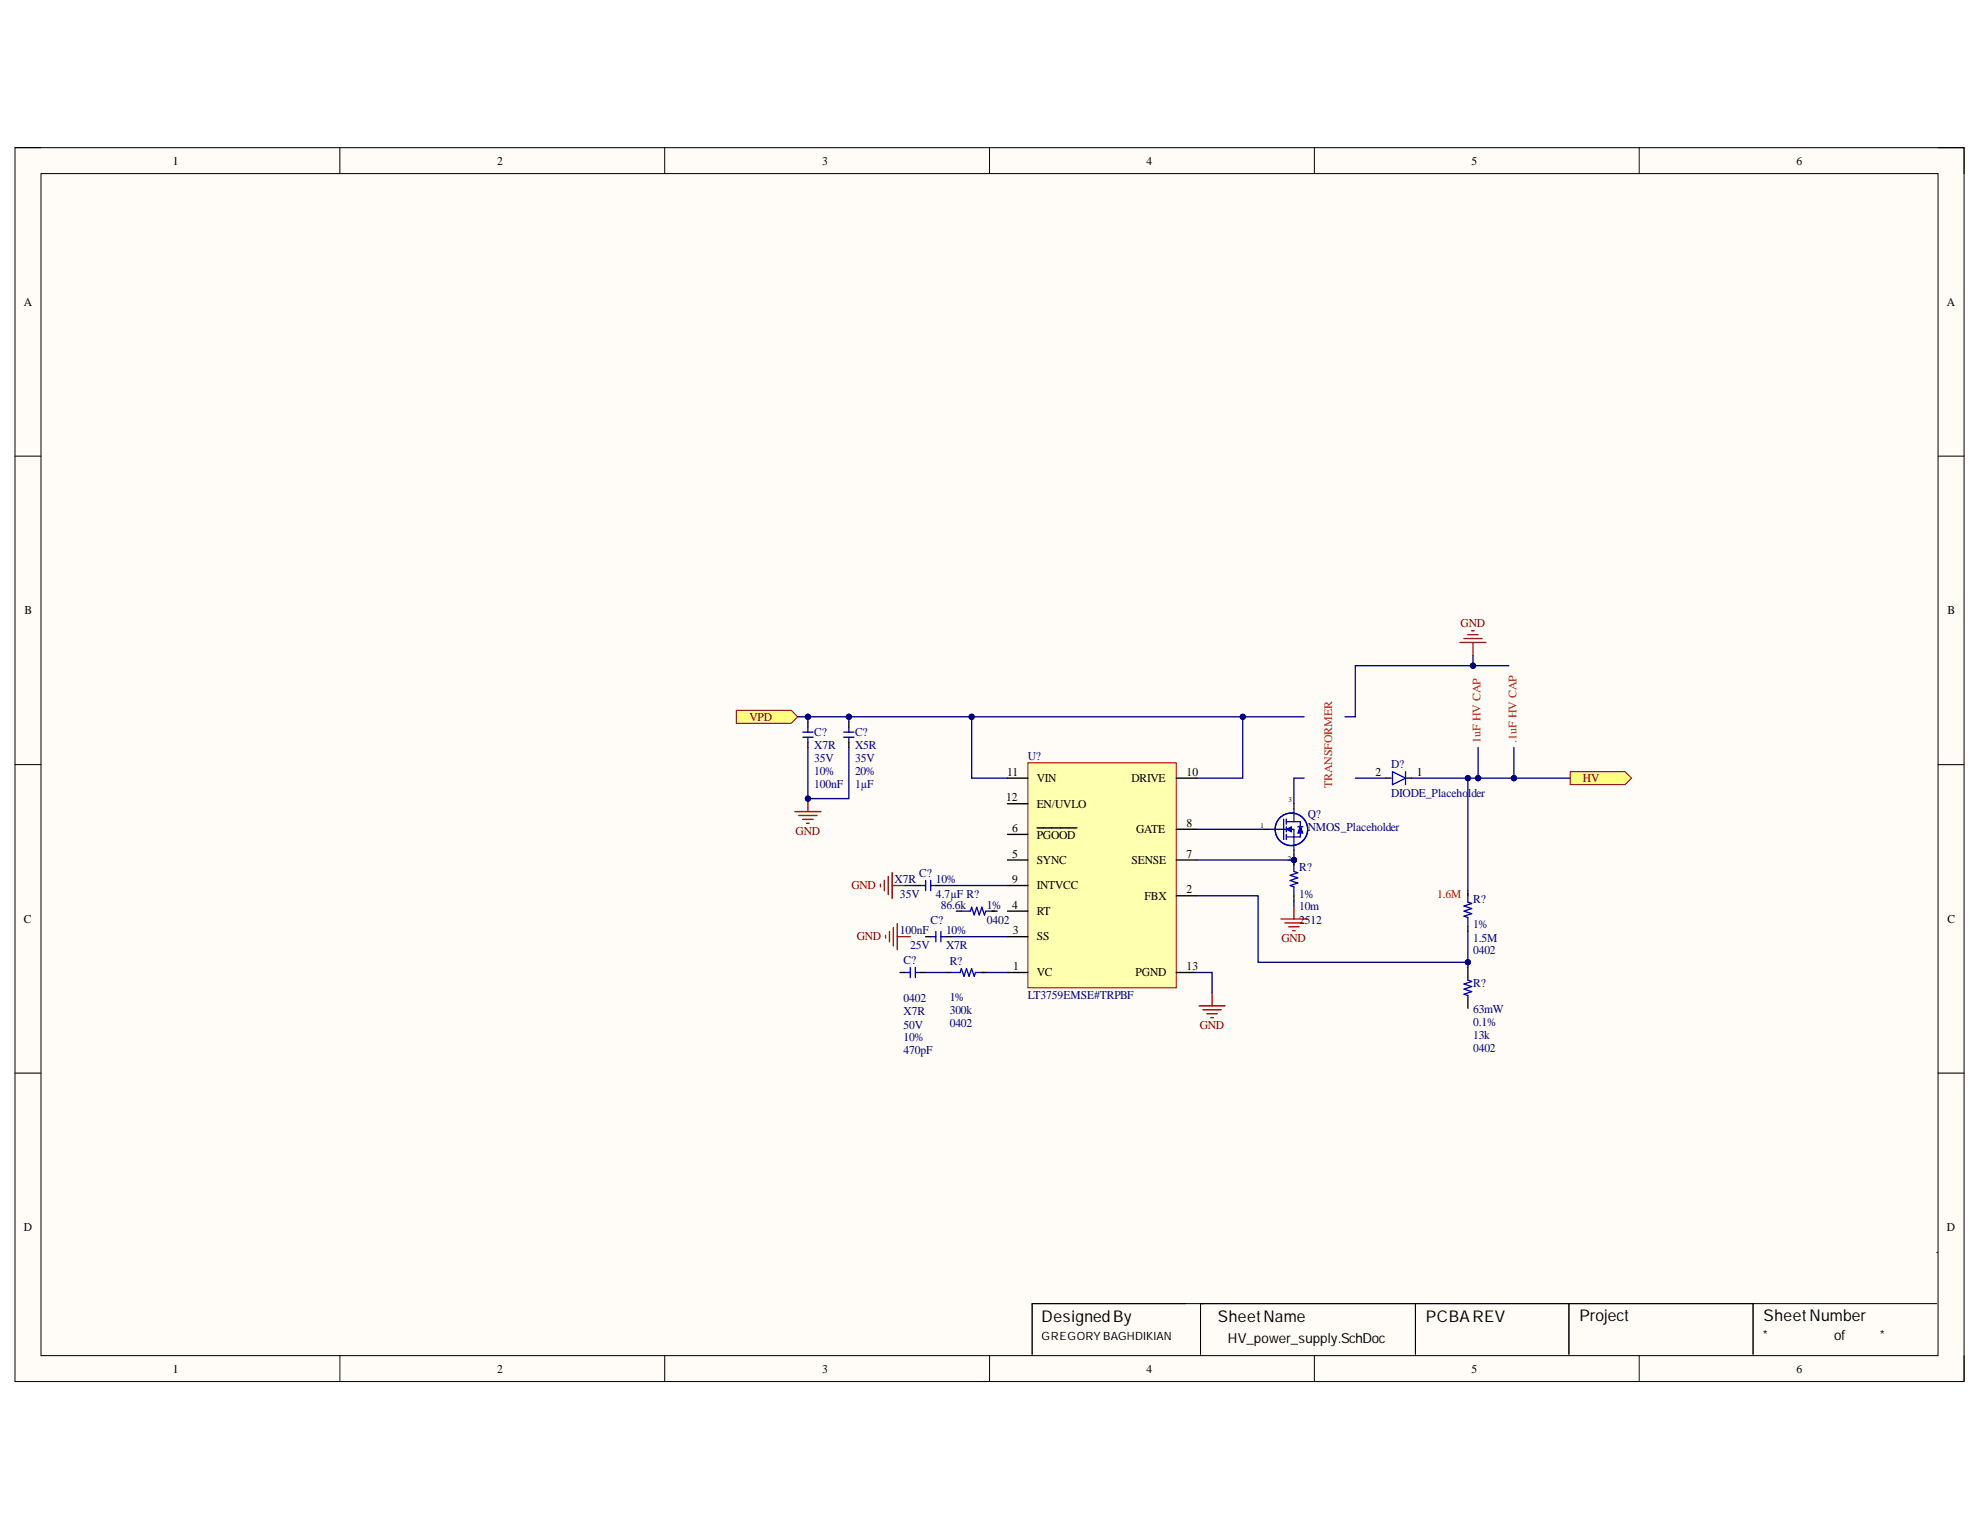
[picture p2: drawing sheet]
<svg xmlns="http://www.w3.org/2000/svg" width="279mm" height="216mm" viewBox="0 0 279 216" stroke-linecap="round" stroke-linejoin="round" font-family="sans-serif">
<path d="M2.1 20.8h275.1v174.2h-275.1z" fill-rule="evenodd" fill="#fffcf8"/>
<path d="M2.1 20.8h275.1v174.2h-275.1z" fill="none" stroke="#000" stroke-width=".14"/>
<path d="M5.8 24.5h267.7v166.8h-267.7z" fill-rule="evenodd" fill="#fffcf8"/>
<g fill="none" stroke="#000" stroke-width=".14">
<path d="M2.1 20.8h3.7M5.8 24.5h267.7v166.8h-267.7zM48 20.8v3.7M93.8 20.8v3.7M139.6 20.8v3.7M185.5 20.8v3.7M231.3 20.8v3.7M273.5 20.8h3.7v3.7M2.1 64.4h3.7M273.5 64.4h3.7M2.1 107.9h3.7M273.5 107.9h3.7"/>
<path d="M2.1 151.4h3.7M273.5 151.4h3.7M273.3 176.7h.1M48 191.3v3.7M93.8 191.3v3.7M139.6 191.3v3.7M169.4 184v7.1M185.5 191.3v3.7M199.7 184v7.1M221.4 184v7.1M231.3 191.3v3.7M247.4 184v7.1"/>
<path d="M273.3 184h-127.7v7.1M277.2 191.3v3.7"/>
</g>
<path d="M145 107.6h21v31.8h-21z" fill-rule="evenodd" fill="#ffffb0"/>
<path d="M145 107.6h21v31.8h-21z" fill="none" stroke="#800000" stroke-width=".14"/>
<g fill="none" stroke="#000" stroke-width=".19">
<path d="M142.2 113.4h2.8M142.2 109.8h2.8M142.2 117.7h2.8M146.3 116.8h5.7M166 109.8h2.9M166 117h2.9M127 137.2h.7M129.9 137.2h.7M130.6 132.2h.7M133.5 137.2h.7M133.5 132.2h.7M134.9 128.6h.8"/>
<path d="M138.5 137.2h.8M140 128.6h.7M142.2 125h2.8M142.2 137.2h2.8M142.2 128.6h2.8M142.2 132.2h2.8M142.2 121.4h2.8M166 137.2h2.9M166 126.4h2.9M166 121.4h2.9"/>
</g>
<path d="M127.7 137.2h.7M128.4 136.5v1.4M129.2 137.2h.7M129.2 136.5v1.4M131.3 132.2h.8M132.1 131.5v1.4M132.8 132.2h.7M132.8 131.5v1.4" fill="none" stroke="#0000bf" stroke-width=".19"/>
<path d="M125 132v.4M125.5 131.4v1.5M126.1 130.9v2.6M126.6 130.3v3.7M126.6 132.2h1.8" fill="none" stroke="#800000" stroke-width=".19"/>
<path d="M134.2 137.2h1.3l.2-.5 .3 1.1 .4-1.1 .3 1.1 .4-1.1 .4 1.1 .1-.6h1.3M135.7 128.6h1.2l.2-.6 .4 1.1 .3-1.1 .4 1.1 .3-1.1 .4 1.1 .2-.5h1.3" fill="none" stroke="#0000b4" stroke-width=".19"/>
<path d="M182.6 121.7v1.3l.5 .2-1.1 .3 1.1 .4-1.1 .3 1.1 .4-1.1 .4 .6 .1v1.3" fill="none" stroke="#0000b4" stroke-width=".18"/>
<path d="M182.6 126.4v.7" fill="none" stroke="#000" stroke-width=".18"/>
<path d="M181.1 115.6v2.9M181.5 117h1.1v2.9M181.5 115.9h2v2.2h-2M182.6 114.1v1.8M183.1 116.7h.7" fill="none" stroke="#0000bf" stroke-width=".18"/>
<path d="M181.5 117l.7-.3v.7z" fill-rule="evenodd" fill="#0000bf"/>
<path d="M181.5 117l.7-.3v.7z" fill="none" stroke="#0000bf" stroke-width=".14"/>
<g fill="none" stroke="#0000bf" stroke-width=".18">
<path d="M179 117h2.5M181.5 115.6v.7M181.5 116.7v.7M181.5 117.7v.8"/>
<circle cx="182.2" cy="117" r="2.3"/>
</g>
<path d="M183.5 116.5l.3 1.1h-.7z" fill="#0000bf"/>
<path d="M183.5 116.5l.3 1.1h-.7z" fill="none" stroke="#0000bf" stroke-width=".14"/>
<path d="M178.3 117h.7M182.6 113.4v.7M182.6 119.9v.7" fill="none" stroke="#000" stroke-width=".18"/>
<path d="M180.8 129.7h3.6M181.3 130.2h2.6M181.9 130.8h1.4M182.4 131.3h.4M182.6 127.9v1.8" fill="none" stroke="#800000" stroke-width=".18"/>
<path d="M103.9 100.2h7.7l1 .9-1 1h-7.7z" fill-rule="evenodd" fill="#ffff80"/>
<path d="M103.9 100.2h7.7l1 .9-1 1h-7.7z" fill="none" stroke="#800000" stroke-width=".14"/>
<path d="M113.3 104h1.4M113.3 103.3h1.4M114 102.6v.7M114 104v.8M119.1 104h1.4M119.1 103.3h1.4M119.8 102.6v.7M119.8 104v.8M129.9 125h.7M130.6 124.2v1.5M131.3 125h.8M131.3 124.2v1.5" fill="none" stroke="#0000bf" stroke-width=".19"/>
<path d="M114 101.9v.7M114 104.8v.7M119.8 101.9v.7M119.8 104.8v.7M129.2 125h.7M132.1 125h.7" fill="none" stroke="#000" stroke-width=".19"/>
<path d="M112.2 114.5h3.6M112.7 115.1h2.6M113.3 115.6h1.4M113.8 116.2h.4M114 112.7v1.8M124.2 124.8v.3M124.8 124.2v1.5M125.3 123.7v2.5M125.9 123.1v3.7M125.9 125h1.8" fill="none" stroke="#800000" stroke-width=".19"/>
<circle cx="114" cy="112.7" r=".37" fill="#000080"/>
<circle cx="114" cy="112.7" r=".37" fill="none" stroke="#000080" stroke-width=".14"/>
<path d="M195.6 109.8h.7M198.5 109.8h.7M207.1 125.7v.7M207.1 130.7v.8M207.1 136.5v1.4" fill="none" stroke="#000" stroke-width=".18"/>
<path d="M196.5 108.9l1.8 .9-1.8 .9zM198.3 108.9v1.8" fill="none" stroke="#0000bf" stroke-width=".18"/>
<path d="M207.1 137.9v.4l.6 .2-1.1 .4 1.1 .3-1.1 .4 1.1 .3M207.1 126v1.3l.6 .2-1.1 .4 1.1 .3-1.1 .4 1.1 .3-1.1 .4 .5 .2v1.2" fill="none" stroke="#0000b4" stroke-width=".18"/>
<path d="M169.2 141.9h3.7M169.8 142.5h2.5M170.3 143h1.5M170.9 143.6h.3M171 140.1v1.8" fill="none" stroke="#800000" stroke-width=".19"/>
<path d="M206 90.7h3.7M206.6 90.1h2.5M207.1 89.6h1.5M207.7 89h.3M207.9 90.7v1.8" fill="none" stroke="#800000" stroke-width=".18"/>
<path d="M207.1 131.5v5" fill="none" stroke="#000080" stroke-width=".18"/>
<circle cx="207.1" cy="135.8" r=".37" fill="#000080"/>
<circle cx="207.1" cy="135.8" r=".37" fill="none" stroke="#000080" stroke-width=".14"/>
<path d="M221.6 108.9h7.7l.9 .9-.9 .9h-7.7z" fill-rule="evenodd" fill="#ffff80"/>
<path d="M221.6 108.9h7.7l.9 .9-.9 .9h-7.7z" fill="none" stroke="#800000" stroke-width=".14"/>
<path d="M112.6 101.1h24.5" fill="none" stroke="#000080" stroke-width=".19"/>
<circle cx="137.1" cy="101.1" r=".37" fill="#000080"/>
<circle cx="137.1" cy="101.1" r=".37" fill="none" stroke="#000080" stroke-width=".14"/>
<circle cx="119.8" cy="101.1" r=".37" fill="#000080"/>
<circle cx="119.8" cy="101.1" r=".37" fill="none" stroke="#000080" stroke-width=".14"/>
<circle cx="114" cy="101.1" r=".37" fill="#000080"/>
<circle cx="114" cy="101.1" r=".37" fill="none" stroke="#000080" stroke-width=".14"/>
<path d="M114 105.5v7.2h5.8v-7.2" fill="none" stroke="#000080" stroke-width=".19"/>
<circle cx="114" cy="112.7" r=".37" fill="#000080"/>
<circle cx="114" cy="112.7" r=".37" fill="none" stroke="#000080" stroke-width=".14"/>
<path d="M127.7 125h1.5M130.6 137.2h2.9M132.8 125h9.4M134.2 132.2h8" fill="none" stroke="#000080" stroke-width=".19"/>
<path d="M142.2 109.8h-5.1v-8.7h38.3v8.7h-6.5" fill="none" stroke="#000080" stroke-width=".18"/>
<circle cx="137.1" cy="101.1" r=".37" fill="#000080"/>
<circle cx="137.1" cy="101.1" r=".37" fill="none" stroke="#000080" stroke-width=".14"/>
<circle cx="175.4" cy="101.2" r=".37" fill="#000080"/>
<circle cx="175.4" cy="101.2" r=".37" fill="none" stroke="#000080" stroke-width=".14"/>
<path d="M139.3 137.2h2.9M168.9 137.2h2.1v2.9" fill="none" stroke="#000080" stroke-width=".19"/>
<path d="M168.9 126.4h8.6v9.4h29.6" fill="none" stroke="#000080" stroke-width=".18"/>
<circle cx="207.1" cy="135.8" r=".37" fill="#000080"/>
<circle cx="207.1" cy="135.8" r=".37" fill="none" stroke="#000080" stroke-width=".14"/>
<path d="M168.9 117h9.4M175.4 101.1h8.6M182.6 120.6v.8h-13.7" fill="none" stroke="#000080" stroke-width=".18"/>
<circle cx="175.4" cy="101.2" r=".37" fill="#000080"/>
<circle cx="175.4" cy="101.2" r=".37" fill="none" stroke="#000080" stroke-width=".14"/>
<path d="M207.9 93.9h-16.6v7.2h-1.5M184 109.8h-1.4v3.6" fill="none" stroke="#000080" stroke-width=".18"/>
<circle cx="207.9" cy="93.9" r=".37" fill="#000080"/>
<circle cx="207.9" cy="93.9" r=".37" fill="none" stroke="#000080" stroke-width=".14"/>
<path d="M191.3 109.8h4.3M199.2 109.8h7.9v15.9" fill="none" stroke="#000080" stroke-width=".18"/>
<circle cx="207.1" cy="109.8" r=".37" fill="#000080"/>
<circle cx="207.1" cy="109.8" r=".37" fill="none" stroke="#000080" stroke-width=".14"/>
<path d="M208.6 105.5v4.3h-1.5" fill="none" stroke="#000080" stroke-width=".18"/>
<circle cx="207.1" cy="109.8" r=".37" fill="#000080"/>
<circle cx="207.1" cy="109.8" r=".37" fill="none" stroke="#000080" stroke-width=".14"/>
<circle cx="208.6" cy="109.8" r=".37" fill="#000080"/>
<circle cx="208.6" cy="109.8" r=".37" fill="none" stroke="#000080" stroke-width=".14"/>
<path d="M207.9 92.5v1.4h5" fill="none" stroke="#000080" stroke-width=".18"/>
<circle cx="207.9" cy="93.9" r=".37" fill="#000080"/>
<circle cx="207.9" cy="93.9" r=".37" fill="none" stroke="#000080" stroke-width=".14"/>
<path d="M213.6 105.5v4.3h-5" fill="none" stroke="#000080" stroke-width=".18"/>
<circle cx="208.6" cy="109.8" r=".37" fill="#000080"/>
<circle cx="208.6" cy="109.8" r=".37" fill="none" stroke="#000080" stroke-width=".14"/>
<circle cx="213.6" cy="109.8" r=".37" fill="#000080"/>
<circle cx="213.6" cy="109.8" r=".37" fill="none" stroke="#000080" stroke-width=".14"/>
<path d="M114 101.1v.8" fill="none" stroke="#000080" stroke-width=".19"/>
<circle cx="114" cy="101.1" r=".37" fill="#000080"/>
<circle cx="114" cy="101.1" r=".37" fill="none" stroke="#000080" stroke-width=".14"/>
<path d="M119.8 101.1v.8" fill="none" stroke="#000080" stroke-width=".19"/>
<circle cx="119.8" cy="101.1" r=".37" fill="#000080"/>
<circle cx="119.8" cy="101.1" r=".37" fill="none" stroke="#000080" stroke-width=".14"/>
<path d="M213.6 109.8h8M182.6 127.1v.8" fill="none" stroke="#000080" stroke-width=".18"/>
<circle cx="213.6" cy="109.8" r=".37" fill="#000080"/>
<circle cx="213.6" cy="109.8" r=".37" fill="none" stroke="#000080" stroke-width=".14"/>
<g font-size="2.3">
<text x="147" y="186.5">DesignedBy</text>
<text x="171.8" y="186.5">SheetName</text>
<text x="201.2" y="186.5">PCBAREV</text>
<text x="222.9" y="186.4">Project</text>
<text x="248.8" y="186.4">SheetNumber</text>
</g>
<text font-size="2.1" fill="#0000b4" x="206.7" y="141.9">PIR?02</text>
<g font-size="1.9">
<text x="173.3" y="189.5">HV_power_supply.SchDoc</text>
<text x="248.8" y="189">*</text>
<text x="258.8" y="189">of</text>
<text x="265.3" y="189">*</text>
</g>
<g font-size="1.7">
<text x="24.4" y="23.3">1</text>
<text x="70.1" y="23.3">2</text>
<text x="116" y="23.3">3</text>
<text x="161.8" y="23.3">4</text>
<text x="207.6" y="23.3">5</text>
<text x="253.5" y="23.3">6</text>
<text x="3.4" y="43.1">A</text>
<text x="274.7" y="43.1">A</text>
<text x="3.5" y="86.7">B</text>
<text x="274.8" y="86.7">B</text>
<text x="142" y="113.1">12</text>
<text x="142.1" y="109.4">11</text>
<text x="146.3" y="110.4">VIN</text>
<text x="159.7" y="110.4">DRIVE</text>
<text x="167.4" y="109.4">10</text>
<text x="194.1" y="109.4">2</text>
<text x="199.9" y="109.4">1</text>
<text x="142.8" y="117.4">6</text>
<text x="146.3" y="114">EN/UVLO</text>
<text x="146.3" y="118.3">PGOOD</text>
<text x="160.3" y="117.6">GATE</text>
<text x="167.4" y="116.6">8</text>
<text x="142.8" y="124.6">9</text>
<text x="142.8" y="121">5</text>
<text x="146.3" y="125.5">INTVCC</text>
<text x="146.3" y="121.9">SYNC</text>
<text x="159.7" y="121.9">SENSE</text>
<text x="167.4" y="121">7</text>
<text x="3.4" y="130.3">C</text>
<text x="142.8" y="128.2">4</text>
<text x="142.9" y="131.9">3</text>
<text x="146.3" y="129.2">RT</text>
<text x="161.5" y="127">FBX</text>
<text x="167.4" y="126">2</text>
<text x="274.8" y="130.3">C</text>
<text x="143" y="136.8">1</text>
<text x="146.3" y="137.8">VC</text>
<text x="146.3" y="132.7">SS</text>
<text x="160.3" y="137.8">PGND</text>
<text x="167.4" y="136.8">13</text>
<text x="3.4" y="173.7">D</text>
<text x="274.7" y="173.7">D</text>
<text x="24.4" y="193.7">1</text>
<text x="70.1" y="193.7">2</text>
<text x="116" y="193.7">3</text>
<text x="161.8" y="193.7">4</text>
<text x="207.6" y="193.7">5</text>
<text x="253.5" y="193.7">6</text>
</g>
<g font-size="1.7" fill="#800000">
<text x="206.1" y="88.5">GND</text>
<text x="105.8" y="101.7">VPD</text>
<text x="223.4" y="110.4">HV</text>
<text x="112.3" y="117.8">GND</text>
<text x="120.1" y="125.5">GND</text>
<text x="120.9" y="132.7">GND</text>
<text x="180.8" y="133">GND</text>
<text x="169.3" y="145.2">GND</text>
</g>
<g font-size="1.7" fill="#000080">
<text x="114.9" y="105.7">X7R</text>
<text x="114.9" y="107.6">35V</text>
<text x="114.9" y="103.9">C?</text>
<text x="120.7" y="105.7">X5R</text>
<text x="120.7" y="107.6">35V</text>
<text x="120.7" y="103.9">C?</text>
<text x="145" y="107.2">U?</text>
<text x="114.9" y="109.4">10%</text>
<text x="114.9" y="111.2">100nF</text>
<text x="120.7" y="109.4">20%</text>
<text x="120.7" y="111.2">1µF</text>
<text x="196.3" y="108.3">D?</text>
<text x="196.3" y="112.4">DIODE_Placehol</text>
<text x="207.6" y="112.4">der</text>
<text x="184.5" y="115.4">Q?</text>
<text x="184.5" y="117.2">NMOS_Placeholder</text>
<text x="126.2" y="124.6">X7R</text>
<text x="129.7" y="123.7">C?</text>
<text x="132.1" y="124.6">10%</text>
<text x="183.3" y="123">R?</text>
<text x="127" y="131.9">100nF</text>
<text x="127" y="126.8">35V</text>
<text x="131.3" y="130.4">C?</text>
<text x="132.1" y="126.8">4.7µF R?</text>
<text x="132.8" y="128.2">86.6k</text>
<text x="133.5" y="131.9">10%</text>
<text x="139.3" y="128.2">1%</text>
<text x="139.3" y="130.4">0402</text>
<text x="183.3" y="126.7">1%</text>
<text x="183.3" y="128.5">10m</text>
<text x="183.3" y="130.3">2512</text>
<text x="207.9" y="131">1%</text>
<text x="207.9" y="127.4">R?</text>
<text x="127.5" y="136">C?</text>
<text x="128.4" y="134">25V</text>
<text x="133.5" y="134">X7R</text>
<text x="134" y="136.2">R?</text>
<text x="207.9" y="132.9">1.5M</text>
<text x="207.9" y="134.6">0402</text>
<text x="127.5" y="141.4">0402</text>
<text x="127.5" y="143.3">X7R</text>
<text x="134" y="141.2">1%</text>
<text x="134" y="143.1">300k</text>
<text x="145" y="140.9">LT3759EMSE#TRPBF</text>
<text x="207.9" y="142.9">63mW</text>
<text x="207.9" y="139.2">R?</text>
<text x="127.5" y="145.1">50V</text>
<text x="127.5" y="146.9">10%</text>
<text x="127.5" y="148.8">470pF</text>
<text x="134" y="145">0402</text>
<text x="207.9" y="144.7">0.1%</text>
<text x="207.9" y="146.6">13k</text>
<text x="207.9" y="148.4">0402</text>
</g>
<text font-size="1.7" fill="#f00" x="202.8" y="126.8">1.6M</text>
<g font-size="1.6" fill="#f00">
<text x="208.9" y="104.8" transform="rotate(-90 208.9 104.8)">1uF HV CAP</text>
<text x="214" y="104.8" transform="rotate(-90 214 104.8)">.1uF HV CAP</text>
<text x="188" y="111.2" transform="rotate(-90 188 111.2)">TRANSFORMER</text>
</g>
<text font-size="1.6" x="147" y="189.1">GREGORY BAGHDIKIAN</text>
<text font-size="1.4" fill="#000080" x="182" y="122">PIR?01</text>
<g font-size="1">
<text x="181.8" y="113.2">3</text>
<text x="177.8" y="116.8">1</text>
<text x="181.7" y="121.5">2</text>
</g>
</svg>
